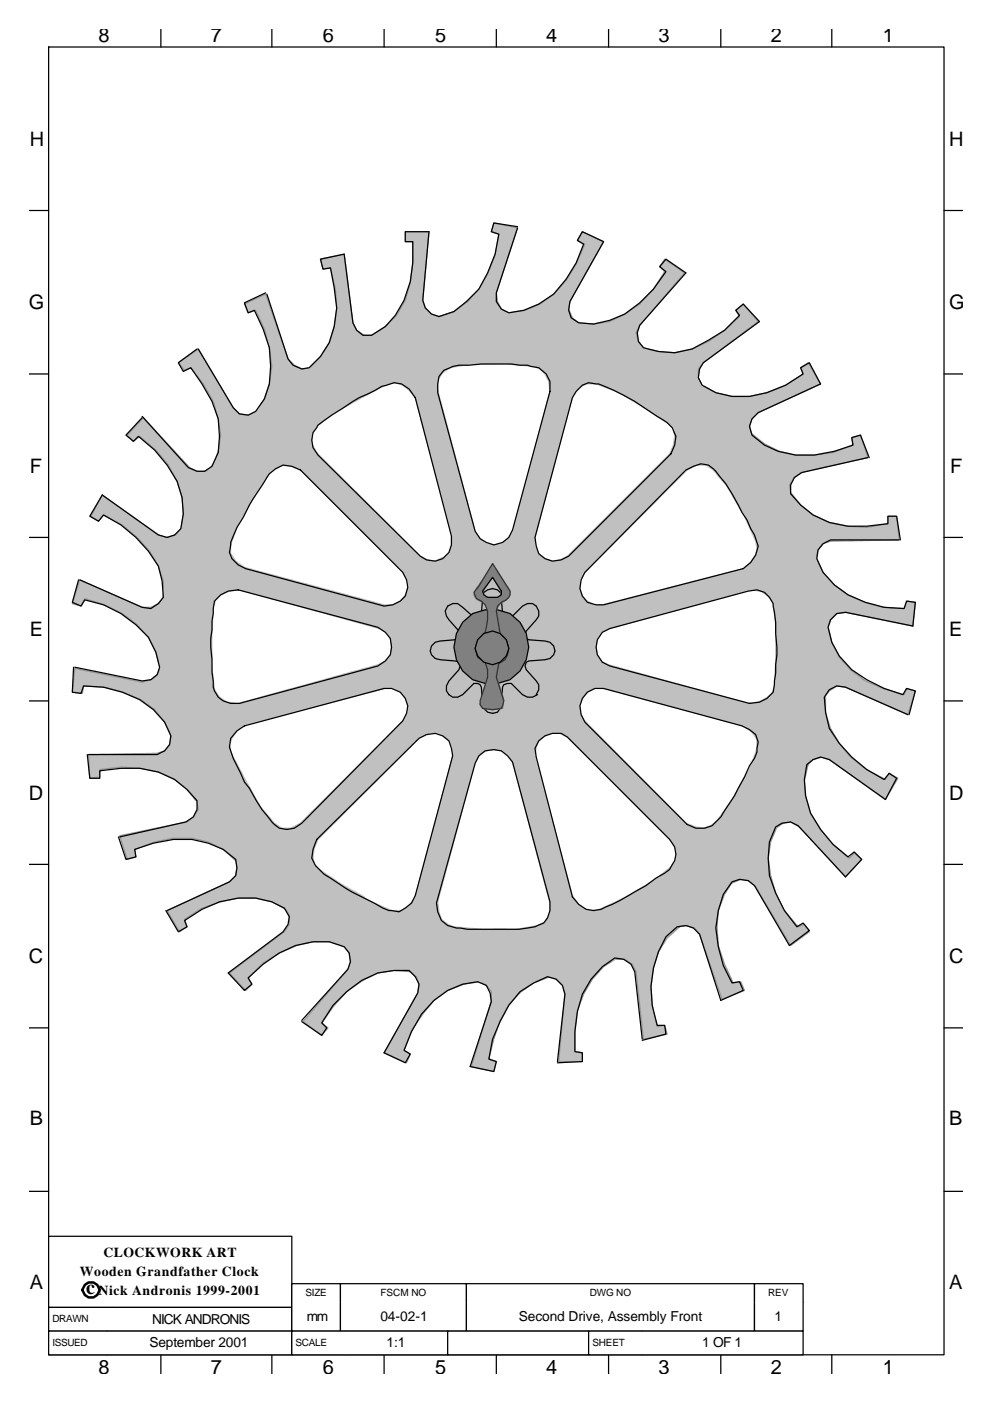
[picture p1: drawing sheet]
<svg xmlns="http://www.w3.org/2000/svg" width="210mm" height="297mm" viewBox="0 0 210 297" stroke-linecap="round" stroke-linejoin="round" font-family="sans-serif">
<g fill="none" stroke="#000" stroke-width=".26">
<path d="M10.3 10h190v277.2h-190zM34.1 6.2v3.8M57.7 6.2v3.8M81.5 6.2v3.8M105.3 6.2v3.8M129.1 6.2v3.8M152.9 6.2v3.8M176.5 6.2v3.8M6.3 44.6h4M200.3 44.6h4M6.3 79.3h4M200.3 79.3h4"/>
<path d="M6.3 113.9h4M200.3 113.9h4M6.3 148.6h4M200.3 148.6h4M6.3 183.3h4M200.3 183.3h4M6.3 217.9h4M200.3 217.9h4M6.3 252.6h4M200.3 252.6h4M34.1 287.2v4.1M57.7 287.2v4.1"/>
<path d="M81.5 287.2v4.1M105.3 287.2v4.1M129.1 287.2v4.1M152.9 287.2v4.1M176.5 287.2v4.1"/>
</g>
<path d="M10.3 262.1h51.6v15.1h-51.6z" fill-rule="evenodd" fill="#fff" stroke="#000" stroke-width=".26"/>
<path d="M61.9 272.2h10.3v3.9h-10.3z" fill-rule="evenodd" fill="#fff"/>
<path d="M61.9 276.1v-3.9h10.3v3.9" fill="none" stroke="#000" stroke-width=".26"/>
<path d="M72.2 272.2h26.8v3.9h-26.8z" fill-rule="evenodd" fill="#fff"/>
<path d="M72.2 276.1v-3.9h26.8v3.9" fill="none" stroke="#000" stroke-width=".26"/>
<path d="M99 272.2h61.1v3.9h-61.1z" fill-rule="evenodd" fill="#fff"/>
<path d="M99 276.1v-3.9h61.1v3.9" fill="none" stroke="#000" stroke-width=".26"/>
<path d="M160.1 272.2h10.3v3.9h-10.3z" fill-rule="evenodd" fill="#fff"/>
<path d="M160.1 276.1v-3.9h10.3v3.9" fill="none" stroke="#000" stroke-width=".26"/>
<path d="M10.3 277.2h13.5v5h-13.5z" fill-rule="evenodd" fill="#fff"/>
<path d="M23.8 277.2h-13.5v5h13.5" fill="none" stroke="#000" stroke-width=".26"/>
<path d="M23.8 277.2h38.1v5h-38.1z" fill-rule="evenodd" fill="#fff"/>
<path d="M23.8 277.2h38.1v5h-38.1" fill="none" stroke="#000" stroke-width=".26"/>
<path d="M61.9 276.1h10.3v6.1h-10.3z" fill-rule="evenodd" fill="#fff"/>
<path d="M61.9 276.1v6.1h10.3v-6.1" fill="none" stroke="#000" stroke-width=".26"/>
<path d="M72.2 276.1h26.8v6.1h-26.8z" fill-rule="evenodd" fill="#fff"/>
<path d="M72.2 276.1v6.1h26.8v-6.1" fill="none" stroke="#000" stroke-width=".26"/>
<path d="M99 276.1h61.1v6.1h-61.1z" fill-rule="evenodd" fill="#fff"/>
<path d="M99 276.1v6.1h61.1v-6.1" fill="none" stroke="#000" stroke-width=".26"/>
<path d="M160.1 276.1h10.3v6.1h-10.3z" fill-rule="evenodd" fill="#fff"/>
<path d="M160.1 276.1v6.1h10.3v-6.1" fill="none" stroke="#000" stroke-width=".26"/>
<path d="M10.3 282.2h12.5v5h-12.5z" fill-rule="evenodd" fill="#fff"/>
<path d="M22.8 282.2h-12.5v5h12.5" fill="none" stroke="#000" stroke-width=".26"/>
<path d="M22.8 282.2h39.1v5h-39.1z" fill-rule="evenodd" fill="#fff"/>
<path d="M22.8 282.2h39.1v5h-39.1" fill="none" stroke="#000" stroke-width=".26"/>
<path d="M61.9 282.2h11.4v5h-11.4z" fill-rule="evenodd" fill="#fff"/>
<path d="M73.3 282.2h-11.4v5h11.4" fill="none" stroke="#000" stroke-width=".26"/>
<path d="M73.3 282.2h21.7v5h-21.7z" fill-rule="evenodd" fill="#fff"/>
<path d="M73.3 282.2h21.7v5h-21.7" fill="none" stroke="#000" stroke-width=".26"/>
<path d="M95 282.2h29.9v5h-29.9z" fill-rule="evenodd" fill="#fff" stroke="#000" stroke-width=".26"/>
<path d="M124.9 282.2h11.4v5h-11.4z" fill-rule="evenodd" fill="#fff"/>
<path d="M136.3 282.2h-11.4v5h11.4" fill="none" stroke="#000" stroke-width=".26"/>
<path d="M136.3 282.2h34.1v5h-34.1z" fill-rule="evenodd" fill="#fff"/>
<path d="M136.3 282.2h34.1v5h-34.1" fill="none" stroke="#000" stroke-width=".26"/>
<g fill="#c0c0c0" stroke="#969696" stroke-width=".26">
<path d="M51.9 64.5l4.5-2.1 4.7 13.7 1.3 1.3 1.6 .8 1.9-.2v1l-1.1 1.6a34.1 34.1 0 0 1-10.6 6.9 16.3 16.3 0 0 0 2.9-13.8l-1-3.9-1.9-4-1.5 .5z" fill-rule="evenodd"/>
<path d="M37.8 76.9l4.3-2.9 7.4 12.4 1.3 1.4 1.9 .2 1.8-.8v1.3l-.5 1.6a35.6 35.6 0 0 1-9 9l1.3-3.4 .5-3.4-.5-3.5-1.1-3.7-2.1-3.7-2.6-3.4-1.3 .5z" fill-rule="evenodd"/>
<path d="M30.4 88.5l9.8 10.6 1.6 .8h1.9l1.5-1 .3 1-.3 1.9-.8 2.1-1.5 2.6-4.5 5.9a16.5 16.5 0 0 0-2.7-13.8l-2.6-3.2-3.5-2.9-1.3 1.1-1.3-1.3z" fill-rule="evenodd"/>
<path d="M21.7 105l11.9 8.4 1.9 .5 1.8-.5 1.1-1.3 .8 1.1-.3 4.2-2.4 6.1-1.8 3.1v-3.4l-1.1-3.2a23.4 23.4 0 0 0-11.6-10.8l-1.1 1.3-1.6-1.1z" fill-rule="evenodd"/>
<path d="M16.9 122.9l13.3 5.9h1.8l1.6-.8 1.1-1.4 .8 .8 .5 1.6a29.5 29.5 0 0 1-2.1 12.5 15.1 15.1 0 0 0-8-11.4l-3.7-1.9-4.2-1.3-.8 1.6-1.9-.5z" fill-rule="evenodd"/>
<path d="M15.9 141.7l14.3 2.9 1.8-.5 1.3-1 .8-1.6 .8 .5 .8 1.6 .8 2.4 .3 2.9v3.7l-.3 3.7a14.8 14.8 0 0 0-10.3-9.5l-4-1.1-4.5-.3-.2 1.6-2.2-.2z" fill-rule="evenodd"/>
<path d="M18.8 160l14.5-.3 1.6-.5 1.1-1.3 .2-1.9 1.1 .3 1.3 1.3 1.1 2.4 1.6 6.3 .5 3.7-2.1-2.6-2.9-2.4a24.3 24.3 0 0 0-15.6-1.8v1.5l-2.2 .3z" fill-rule="evenodd"/>
<path d="M35.5 193.1l13.2-6.1 1.3-1.4 .3-1.8-.3-1.6 1.1-.3 1.6 .8a31.1 31.1 0 0 1 7.9 10.1 15.4 15.4 0 0 0-13.8-1.6l-3.9 1.3-3.7 2.4 .5 1.6-1.6 1.1z" fill-rule="evenodd"/>
<path d="M25.4 177.2l14.3-2.9 1.3-1.1 1.1-1.6-.3-1.8h1.1l1.5 1.3 3 4.5 2.6 6.9a14.9 14.9 0 0 0-13.2-4.8l-4 .8-4.2 1.6 .2 1.6-1.8 .5z" fill-rule="evenodd"/>
<path d="M60.6 192.5l1-.2 1.6 .2 2.4 1.4 2.4 1.8 5.3 5-3.5-1a20.7 20.7 0 0 0-17.1 7.6l.7 1.4-1.3 1.3-3.4-3.7 11.6-8.7 1.1-1.6v-1.9z" fill-rule="evenodd"/>
<path d="M73 200.7l1.1-.5h1.6l2.4 .5 2.9 1.4 6 3.9-3.4-.2-3.4 .5-3.2 1.6-3.2 2.1-2.9 3.2-2.6 3.7 1.3 1-1.3 1.6-4-2.9 9.5-11.1 .5-1.6-.2-1.8z" fill-rule="evenodd"/>
<path d="M86.8 205.8l1-.8 1.6-.3 2.4 .3 3.2 .5 6.9 2.6a14.7 14.7 0 0 0-12.2 6.9l-2.4 3.5-1.6 4.2 1.3 .8-.7 1.8-4.8-2.1 7.1-12.7 .3-1.8-.5-1.6z" fill-rule="evenodd"/>
<path d="M101.6 207.9l.8-.8 4-1.1 6.6 .6 3.7 .5a16.1 16.1 0 0 0-10.6 9.2l-1.3 4-1.1 4.2 1.6 .6-.5 2.1-4.8-1.1 4.2-14v-1.8l-1-1.4z" fill-rule="evenodd"/>
<path d="M116.9 206l1.4-.8 5.3-1.6 7.4-.5-2.9 1.9a19.4 19.4 0 0 0-6.1 13.5v4.5l1.6 .2v1.9h-5.1l1.4-14.3-.6-1.9-1.3-1.3-1.6-.5z" fill-rule="evenodd"/>
<path d="M131 202.1a23.1 23.1 0 0 1 9.5-4.8l3.7-.8-2.6 2.4-1.9 2.9a22 22 0 0 0-.3 15.9l1.6-.3 .6 1.9-5.1 1-1.6-14.3-.8-1.6-1.5-1h-1.9z" fill-rule="evenodd"/>
<path d="M144.7 193.9l1.9-1.9 5.5-3.4 3.5-1.9-1.9 2.9-1.3 3.5-.3 3.4 .3 4 1.3 3.9 1.9 4 1.6-.3 .8 1.9-4.8 1.8-4.8-13.7-1-1.3-1.6-.6-1.9 .3v-1.3z" fill-rule="evenodd"/>
<path d="M159.3 180.1l5.5-4.8-1.3 3.2-.5 3.4a21.6 21.6 0 0 0 6.3 14.6l1.4-.5 1 1.6-4 2.9-7.4-12.5-1.6-1.3-1.5-.3-1.9 .8-.3-1.3 .8-1.6 1.4-1.8z" fill-rule="evenodd"/>
<path d="M175.2 147.8v3.5a20.6 20.6 0 0 0 12.7 14l.7-1.3 1.9 1-2.6 4.5-12-8.5-1.5-.5-1.9 .5-1.3 1.4-.5-1.1-.3-1.6a34.8 34.8 0 0 1 4.8-11.9z" fill-rule="evenodd"/>
<path d="M171.4 162.1l-.7 3.4 .2 3.5 1.1 3.4 2.1 3.5 2.6 3.1 3.5 2.9 1-1 1.6 1.3-3.4 3.7-9.8-10.6-1.9-1-1.5 .2-1.6 1.1-.6-1.3 .3-1.6a32.8 32.8 0 0 1 7.1-10.6z" fill-rule="evenodd"/>
<path d="M175.7 132.7l.8 3.5a16.8 16.8 0 0 0 10.8 9.8l4.5 1.3 .6-1.3 1.8 .5-1.6 5-13.2-5.8-1.9-.3-1.6 1.1-1 1.3-.8-.8-.5-1.6v-2.3l.2-3.2z" fill-rule="evenodd"/>
<path d="M173 118.2a16.3 16.3 0 0 0 10.4 9.5l3.9 1.1 4.5 .2 .6-1.6 1.8 .3-.5 5-14.3-2.9-1.9 .3-1.3 1.3-.5 1.6-1.1-.5-.8-1.6a42.9 42.9 0 0 1-.8-12.7z" fill-rule="evenodd"/>
<path d="M167.7 104.4a15.5 15.5 0 0 0 12 7.2l4.2 .2 4.5-.8v-1.6h1.8l.6 5.1-14.6 .2-1.6 .6-1 1.3-.6 1.8-1-.2-1.1-1.3-1-2.4-1.6-6.4z" fill-rule="evenodd"/>
<path d="M159.5 92a15.7 15.7 0 0 0 13.3 4.5l3.9-.5 4.3-1.6-.3-1.6 1.9-.5 1.5 4.7-14.2 3.2-1.4 1-1 1.6 .2 1.9-1.3-.3-1.3-1-2.9-4.5z" fill-rule="evenodd"/>
<path d="M149 81.7a15.4 15.4 0 0 0 13.7 1.6l4-1.6 3.7-2.4-.5-1.3 1.5-1.1 2.7 4.5-13.2 6.1-1.4 1.3-.5 1.6 .5 1.9h-1l-1.6-.8a26.3 26.3 0 0 1-7.9-9.8z" fill-rule="evenodd"/>
<path d="M136.3 73.7l3.4 .8 3.4 .3 3.7-.8 3.5-1.6 3.4-2.4 3.2-2.9-.8-1.3 1.6-1.3 3.2 3.7-11.7 8.7-1 1.3v1.9l.8 1.6-1.1 .5a20.1 20.1 0 0 1-9-5.8z" fill-rule="evenodd"/>
<path d="M122.5 68.4l3.4 .3 3.5-.5a20.8 20.8 0 0 0 11.6-10.6l-1-1.1 1-1.6 4.3 3-9.6 11.1-.8 1.6 .6 1.8 1 1.3-1 .6h-1.9l-5-1.9-3.2-1.8z" fill-rule="evenodd"/>
<path d="M123.6 49.1l4.5 2.1-7.2 12.7-.3 1.6 .8 1.9 1.4 1-.8 .8-1.9 .3-2.4-.3-3.1-.5-6.7-2.4a15.7 15.7 0 0 0 12.2-6.9l2.1-3.4 1.9-4.2-1.6-.8z" fill-rule="evenodd"/>
<path d="M86 49.1h5l-1.3 14.6 .5 1.6 1.3 1.3 1.6 .5-.2 1.1-1.6 1a36.9 36.9 0 0 1-12.5 1.9 14.5 14.5 0 0 0 8.2-11.1l.6-4.3v-4.5h-1.6z" fill-rule="evenodd"/>
<path d="M104.8 47.3l5 1-4.5 13.8 .3 1.8 .8 1.6 1.5 .8-.5 1.1-1.6 .5a32.9 32.9 0 0 1-12.7-.8l3.2-1 2.9-2.2a22.7 22.7 0 0 0 6.6-14.2l-1.6-.6z" fill-rule="evenodd"/>
<path d="M68 54.9l5-1 1.9 14.5 .8 1.6 1.6 1.1h1.5l-.2 1.3-1.1 1.1a29 29 0 0 1-11.9 4.5l2.4-2.4 1.8-2.9a22 22 0 0 0 .3-15.9l-1.6 .3z" fill-rule="evenodd"/>
</g>
<g fill="#c0c0c0" stroke="#c0c0c0" stroke-width=".26">
<path d="M55.6 85.9l6.3-5.3 7.4-5 5.6 9.5-4 2.4-3.7 2.9-1.1 1.6v2.1l1.1 1.9 22 21.9 1.6 .8 1.5 .3 1.6-.8 10.9 18.8-18.8-10.9 .5-1.6v-1.3l-.8-1.6-21.9-21.9-1.9-.8-1.8-.3-1.4 .5-1.3 .8-3.2 4.8-2.6 4.7-10.6-3.7 4-7.1 4.7-6.6z" fill-rule="evenodd"/>
<path d="M43.4 101.5l9.5 5.6-2.4 3.9-1.6 4.5v1.9l1.1 1.6 1.9 1.3 29.6 7.9h1.8l1.6-.8 1.1-1.3 18.8 10.9h-21.7l-.3-1.6-.8-1.3-1.6-.8-29.6-8.2-2.1 .2-1.9 .8-1 1.1-.6 1.6-.2 5.5v5.6l-11.1 1.8a70.2 70.2 0 0 1 9.5-40.2z" fill-rule="evenodd"/>
<path d="M33.9 137h10.8l.3 4.7 .5 4.5 1.1 1.6 1.6 1.1 2.3 .2 29.7-8.2 1.6-.8 1-1.3 .3-1.8h21.7l-18.8 10.8-1.1-1-1.3-.8h-1.8l-29.9 7.6-1.6 1.4-1.1 1.5-.5 1.4 .2 1.6 5.3 9.7-8.4 7.5a71.5 71.5 0 0 1-11.9-39.7z" fill-rule="evenodd"/>
<path d="M43.4 172.4l9.5-5.3 2.4 4 2.9 3.4 1.6 1.1h1.8l2.2-1.1 21.7-21.7 1-1.8v-1.6l-.5-1.6 18.8-10.8-10.9 18.8-1.6-.6-1.5 .3-1.6 .8-21.7 21.7-.8 1.8-.3 1.9 .3 1.6 1 1 4.8 3.2 4.8 2.6-4 10.6-6.9-3.9-6.6-4.8-6.1-5.8-5.5-6.4z" fill-rule="evenodd"/>
<path d="M104.8 137.2v21.7l-1.6 .3-1.3 .8-1.1 1.6-7.9 29.6 .2 2.1 .6 1.6 1.3 1.1 1.3 .5 5.8 .5h5.3l2.1 10.9-8.2 .2-7.9-1-8.2-1.9-7.9-2.9-8-3.7 5.6-9.5 3.9 2.1 4.3 1.9h2.1l1.6-1.1 1.3-1.9 7.9-29.9v-1.8l-.8-1.3-1.3-1.1z" fill-rule="evenodd"/>
<path d="M104.8 137.2l10.8 18.8-1.3 1.1-.5 1.3-.3 1.8 7.9 29.7 1.4 1.8 1.3 1.1 1.6 .3 1.6-.3 5-2.4 4.8-2.6 7.1 8.4-6.9 4-7.4 3.4-7.9 2.4-8.5 1.3-8.7 .8v-11.1h4.7l4.5-.8 1.6-.8 1.1-1.8v-2.1l-8-29.9-1-1.6-1.3-.8-1.6-.3z" fill-rule="evenodd"/>
<path d="M104.8 137.2l18.8 10.9-.6 1.3v1.6l.8 1.6 21.7 21.9 2.1 .8 1.6 .3 1.6-.5 1.3-1.1 3.2-4.5 2.7-4.8 10.5 3.8a69.1 69.1 0 0 1-21.1 25.1l-7.2 5-5.5-9.5 3.9-2.4 3.7-2.9 1.1-1.6v-2.1l-1.1-1.9-21.9-21.9-1.6-.8-1.6-.3-1.6 .8z" fill-rule="evenodd"/>
<path d="M104.8 137.2h21.7l.2 1.6 .8 1.3 1.6 .8 29.6 8.2 2.2-.2 1.6-.8 1.3-1.1 .5-1.6 .3-5.5v-5.6l11.1-1.8v7.9l-.8 8.2-2.1 8.2-2.7 7.9-3.9 8-9.6-5.6 2.4-3.9 1.6-4.5v-1.9l-1.1-1.6-1.8-1.3-29.6-7.9h-1.9l-1.6 .8-1 1.3z" fill-rule="evenodd"/>
<path d="M104.8 137.2l18.8-10.8 1 1 1.3 .8h1.9l29.9-7.6 1.6-1.4 1-1.5 .3-1.4-.3-1.6-2.3-5.3-2.7-4.4 8.5-7.5 3.9 7.2 3.5 7.4 2.4 7.9 1.6 8.5 .5 8.7h-10.9l-.2-4.7-.6-4.5-1-1.6-1.6-1.1-2.4-.2-29.6 8.2-1.6 .8-1.1 1.3-.2 1.8z" fill-rule="evenodd"/>
<path d="M136 73.5l7.1 3.9 6.7 4.8 6 5.8 5.6 6.4 4.8 7.1-9.6 5.6-2.3-4-3-3.4-1.5-1.1h-1.9l-2.1 1.1-21.7 21.7-1.1 1.5v1.9l.6 1.6-18.8 10.8 10.8-18.8 1.6 .6 1.6-.3 1.6-.8 21.7-21.7 .8-1.8 .2-1.9-.2-1.6-1.1-1-4.7-3.2-4.8-2.9z" fill-rule="evenodd"/>
<path d="M100 66.3a69.5 69.5 0 0 1 32.3 5.6l7.9 3.7-5.5 9.5-4-2.1-4.2-1.6h-2.1l-1.6 .8-1.4 1.8-7.9 29.9v1.9l.8 1.6 1.3 1-10.8 18.8v-21.7l1.6-.2 1.3-1.1 1-1.3 8-29.9a4.9 4.9 0 0 0-3.5-5.3l-5.8-.5h-5.3z" fill-rule="evenodd"/>
<path d="M65.4 78.2l6.8-4.2a80.4 80.4 0 0 1 32.6-7.9v11.1h-4.8l-4.5 .8-1.6 1-1 1.6v2.1l7.9 29.9 1.1 1.6 1.3 1.1 1.6 .2v21.7l-10.9-18.8 1.3-1 .6-1.6 .2-1.6-7.9-29.9-1.3-1.6-1.3-1-1.6-.6-1.6 .3-9.8 5.3z" fill-rule="evenodd"/>
</g>
<g fill="none" stroke="#000" stroke-width=".26">
<path d="M109.8 48.3l-4.5 13.8v1.8l1.1 1.6 1.5 .8a16.1 16.1 0 0 0 12.2-7.1l2.1-3.5 1.6-3.9-1.3-.8 1.1-1.9 4.5 2.1-7.2 12.7-.3 1.9 .6 1.6 1.6 1 3.1 .3 3.5-.8 3.2-1.3 3.1-2.4 2.9-2.9 2.7-3.7-1.3-1.1 1.3-1.6 4.2 3-9.8 11.1-.5 1.6 .3 1.8 1 1.3 3.2 .8 3.4 .3 3.7-.8 3.5-1.9 3.4-2.1 3.2-3.1-.8-1.1 1.6-1.3 3.4 3.7-11.9 8.7-.8 1.3-.2 1.9 .8 1.6a15.4 15.4 0 0 0 13.7 1.6l4-1.6 3.7-2.4-.5-1.3 1.8-1.1 2.4 4.5-13.2 6.1-1.4 1.3-.5 1.6 .5 1.9a15.9 15.9 0 0 0 13.3 4.2l4.2-.8 4-1.3-.3-1.6 1.9-.5 1.8 4.7M109.8 48.1l-5-.8-.6 1.8 1.6 .6-.8 4.2-1.5 4-1.9 3.4-2.6 2.6-2.7 2.2-3.2 1-1.6-.5-1.3-1.3-.5-1.6 1.3-14.6h-5v2.1h1.6v4.5a19.3 19.3 0 0 1-5.8 13.5l-3 1.9h-1.8l-1.3-1.1-.8-1.6-1.9-14.5-5 1 .5 2.2 1.6-.3 .8 4.2 .5 4.3-.5 3.9-1.1 3.5-1.8 2.9-2.4 2.4-1.6 .2-1.8-.8-1.1-1.3-4.5-13.7M41.8 74l-4 2.9 1.1 1.9 1.6-.8 2.4 3.4 2.1 3.7 1.3 3.7 .3 3.7-.3 3.5-1.3 2.9-1.6 1h-1.6l-1.8-.8-9.8-10.8M56.4 62.1l-4.5 2.1 .8 2.1 1.3-.5 1.8 4 1.3 3.9 .3 4-.3 3.7-1 3.2-1.9 2.6-1.5 .8-1.9-.2-1.3-1.4-7.4-12.4M94.2 78.5a8.4 8.4 0 0 1 5.3-1.1l2.6-.2h6.4l1.8 .2h1.6l.8 .3a4.2 4.2 0 0 1 4 5.3l-8 29.4-.8 1.5-1.3 1.1-1.8 .5-1.6-.5-1.3-.8-1.1-1.6-7.9-29.3v-1.9l.2-1.6zM30.2 88.5l-3.5 3.8 1.6 1.3 1.1-1.1 3.4 2.9 2.7 3.2a15.2 15.2 0 0 1 2.9 13.5l-1.4 1.3-1.5 .5-1.9-.5-11.9-8.4-2.7 4.4 1.9 1.1 1.1-1.3a26.8 26.8 0 0 1 11.6 10.8l.8 3.2 .3 3.4-1.1 1.4-1.6 1-1.8-.2-13.3-5.9M67.5 90.1l2.9-2.1 4.5-2.9 6.1-3.2 2.6-.8 1.6 .3 1.6 1.1 1.3 1.8 7.7 29.4a4.1 4.1 0 0 1-5.3 5l-1.3-.8-21.7-21.4a4.2 4.2 0 0 1-.3-5.8zM122.2 83l1.4-1.3 1.3-.6 2.1 .3a49 49 0 0 1 12.4 6.9 6.7 6.7 0 0 1 4 4.2l-.3 1.9-.8 1.8-21.7 21.7a4.5 4.5 0 0 1-6.3-.5l-.5-1.6-.3-1.9 7.9-29.6zM145.5 99.7l1.6-.8a3.5 3.5 0 0 1 4.8 1 32.4 32.4 0 0 1 5.5 8.8l1.1 1.5 .8 1.9 .8 1.3 .8 2.4-.6 1.9-1 1.5-1.6 1.4-29.6 7.6h-1.6l-1.9-.5a4.5 4.5 0 0 1-.5-6.3zM184.1 97l-14 3.2-1.6 1-.8 1.6v1.9a16.2 16.2 0 0 0 12.2 6.9h4l4.5-.6v-1.6h1.8l.8 5.1M57.1 100.5l1.4-1.1 1.6-.8 1.8 .3 1.9 .8 21.7 21.7a4.2 4.2 0 0 1-2.2 6.8l-1.8 .3-29.4-7.9-1.6-.8-1.3-1.4-.5-1.3 .2-2.1 1.4-3.2 1.3-2.1a58.4 58.4 0 0 1 5-8.5zM190.8 114.5h-14.6l-1.6 .8-1 1.3-.3 1.8 1.3 3 2.4 2.6 2.9 2.1 3.7 1.6 4 1.1 4.2 .2 .6-1.6 1.8 .3-.5 5-14.3-2.9-1.9 .3-1.3 1.3-.5 1.6a14.8 14.8 0 0 0 8.2 11.1l3.7 1.9 4 1.3 .8-1.3 1.8 .5-1.3 5"/>
<path d="M16.7 122.9l-1.4 4.8 1.9 .8 .8-1.3a22.8 22.8 0 0 1 13.5 7.9l1.6 3.2 .8 3.2-.6 1.6-1.3 1-1.8 .3-14.3-2.9M45.5 127.4l1.3-1.3 1.6-.8 2.1-.2 29.7 7.9 1.6 1.1a4.2 4.2 0 0 1 0 6l-1.6 1.1-29.4 7.9a4.6 4.6 0 0 1-5.6-3.4l-.5-10.3zM127.8 134.1l1.6-.8 29.3-8 1.9-.2 1.6 .5 1 1 .8 1.4 .6 3.9v2.4l.2 2.9-.5 8-.3 1.6-1.3 1.3-1.6 .8-2.1 .2-29.6-7.9a4.2 4.2 0 0 1-1.6-7.1zM15.6 141.5l-.3 5.3 1.9 .2 .5-1.6 4.3 .3 3.9 1.1 3.7 1.5 2.9 2.2 2.4 2.6 1.3 2.9-.2 1.9-1.1 1.3-1.6 .8h-14.5M18.5 160l.5 5h2.2v-1.6l4.5-.5a17.1 17.1 0 0 1 16.1 6.9v1.8l-.8 1.6-1.6 1.1-14 3.1M50.3 155l1.6-1.1 29.6-7.9a4.2 4.2 0 0 1 4.4 2 4.2 4.2 0 0 1-.4 4.8l-21.5 21.7a4.2 4.2 0 0 1-6.3-.2 30.1 30.1 0 0 1-4.8-7.2l-1-1.3-2.4-5-.8-2.4 .2-1.9zM114.3 157.1l1.3-1.1 1.6-.5h1.9l1.3 .8 21.7 21.7a4.2 4.2 0 0 1 .2 5.8l-.2 .5-1.1 .8-1.8 1.1-2.1 1.6-2.4 1.3a44.1 44.1 0 0 1-7.2 3.7l-1.6 .3-1.5-.3-1.6-1.1-1.4-1.6-7.6-29.6-.3-1.8zM124.6 146.8l1.6-.8h1.9l29.3 7.9 1.6 .8 1.3 1.1 .6 1.5-.3 2.2-.5 1.3-1.1 1.6a74.9 74.9 0 0 1-6.1 10.8l-1.8 1.9-1.6 .5h-1.9l-1.8-.8-21.7-21.7a4.5 4.5 0 0 1 .5-6.3zM192.6 151.5l-13.2-5.8-1.9-.3-1.6 .8-1 1.6 .3 3.2 .7 3.4a26.8 26.8 0 0 0 11.7 10.9l1-1.3 1.6 1-2.3 4.5-12-8.5-1.8-.5-1.6 .5-1.3 1.1a15.9 15.9 0 0 0 2.9 13.8l2.6 3.1 3.2 2.7 1.3-1.1 1.6 1.6-3.4 3.7-10.1-10.8-1.6-.8-1.8 .2-1.3 .8-1.4 3.2-.2 3.4 .2 3.7 1.4 3.8 1.8 3.7 2.7 3.4 1.3-.8 1.3 1.6-4.2 3.2-7.4-12.7-1.4-1.1-1.8-.3-1.6 .6-1.8 2.6-1.1 3.5-.5 3.7 .5 3.9 1.1 4 1.8 3.7 1.6-.3 .8 1.9-4.8 2.1-4.5-14-1.3-1.3-1.6-.6-1.8 .3-2.4 2.1a21.9 21.9 0 0 0-1.9 18.8h1.6l.3 1.9-5 1.3M25.1 177.4l1.6 4.8 2.1-.5-.2-1.6 3.9-1.3a18.8 18.8 0 0 1 14.9 1.3l2.6 2.1 .3 1.9-.3 1.5-1.3 1.4-13.2 6.1M67.2 178l21.7-21.5a4.5 4.5 0 0 1 6.3 .6l.6 1.6 .2 1.5-7.9 29.7-.8 1.6-1.3 1-1.3 .8-2.2-.2-1.3-.6-1.8-1a65.4 65.4 0 0 1-10.6-6.1l-1.9-1.9-.8-1.6 .3-1.8zM101.6 160.2a4.2 4.2 0 0 1 6.1 0l1 1.4 8 29.6v1.9l-.5 1.5-.8 1.1-1.9 .8-3.4 .5h-10.9l-1.6-.2a4.3 4.3 0 0 1-4.7-3.5l-.3-1.8 8.2-29.7z"/>
<path d="M35.2 193.1l2.6 4.5 1.9-1.1-.5-1.3a20.9 20.9 0 0 1 15-4.8l3.5 .8 2.6 1.3 1.1 1.9-.3 1.6-1 1.6-11.7 8.7 3.5 3.7 1.5-1.3-.7-1.4 3.1-2.9a18.5 18.5 0 0 1 14-4.7l3.2 1 1.1 1.4 .2 1.8-.5 1.6-9.8 10.8M64 216.6l4.3 2.9 1-1.6-1-1a22.9 22.9 0 0 1 11.9-10.6l3.4-.5h3.2l1.3 1.3 .8 1.6-.3 1.8-7.1 12.7 4.5 2.1 1-1.8-1.3-.8 1.6-4a17.7 17.7 0 0 1 10.9-10l3.1-.6 1.9 .8 .8 1.6 .2 1.9-4.5 13.7 5.1 1.1 .5-2.1-1.6-.6 .8-4.2 1.6-3.7 1.8-3.4 2.4-2.9 2.9-1.9 3-1.3 1.8 .5 1.3 1.3 .6 1.9-1.6 14.3M136.3 220.3l-1.6-14.3-.8-1.6-1.6-1-1.9-.3a16.3 16.3 0 0 0-7.9 11.4l-.5 4.2v4.3l1.6 .2v1.9l-5.3 .2"/>
</g>
<path d="M102.4 134.1l1.6-.8h1.6l1.6 .8 1.3 1.3a4 4 0 0 1-2.7 5.5 4 4 0 0 1-5-3.7l.5-1.8z" fill-rule="evenodd" fill="#fff" stroke="#000" stroke-width=".26"/>
<path d="M102.4 137.2h.5M103.5 137.2h.5M104.5 137.2h.5M104.8 134.6v.5M104.8 135.6v.6M104.8 136.7v.5M104.8 137.8v.5M104.8 138.8v.5M105.6 137.2h.5M106.6 137.2h.6" fill="none" stroke="#000" stroke-width=".26"/>
<g fill="#c0c0c0" stroke="#c0c0c0" stroke-width=".26">
<path d="M95.2 128.5l.8-.5h.8l.8 .2 3.2 2.7 .5 .2 .6-.2 2.6 7.1-6.9-2.9-.2-1.3-2.7-3.2v-1z" fill-rule="evenodd"/>
<path d="M92.1 136.2l.8-.3 3.9-.3 .6-.2 .2-.6 6.9 3.2-6.9 2.9-1-.8-3.5-.2a2.08 2.08 0 0 1-1.7-1.5 2.08 2.08 0 0 1 .7-2.2z" fill-rule="evenodd"/>
<path d="M97.6 140.7l6.9-2.7-2.6 6.9h-.8l-.8 .3-2.4 2.1a2.05 2.05 0 0 1-2.4 .3 2.05 2.05 0 0 1-1-2.2l.5-.8 2.6-2.9z" fill-rule="evenodd"/>
<path d="M104.5 138l2.9 6.6-.5 .6-.3 .8-.2 3.1-.3 1.1-.5 .8h-2.1l-.8-.8-.3-.8-.3-4-.2-.5-.6-.3z" fill-rule="evenodd"/>
<path d="M104.5 138l6.9 2.7v.8l.3 .5 2.1 2.4a2.08 2.08 0 0 1 .1 2.8 2.08 2.08 0 0 1-2.8 .3l-2.9-2.6-.5-.3-.5 .3z" fill-rule="evenodd"/>
<path d="M104.5 138l6.9-3.2 .3 .6 .7 .2 3.2 .3a1.99 1.99 0 0 1 2.1 1.9 1.99 1.99 0 0 1-1.8 2.1l-4 .2-.5 .3v.5z" fill-rule="evenodd"/>
<path d="M107.2 130.9l.7 .2 3-2.6a2.08 2.08 0 0 1 2.7-.1 2.08 2.08 0 0 1 .4 2.7l-2.6 3.2-.3 .5 .3 .3-6.9 2.9z" fill-rule="evenodd"/>
<path d="M102.7 125.6l.8-.5 1-.3h.8l.8 .8 .3 .8 .5 4.5 .5 .2-2.9 6.9-3.2-6.9 .8-.5 .3-.8v-3.2z" fill-rule="evenodd"/>
</g>
<path d="M101.9 134.8a4.1 4.1 0 0 1 4.3-.4 4.1 4.1 0 0 1 2.3 3.6 4.1 4.1 0 0 1-3.3 3.7 4.1 4.1 0 0 1-4.4-2.1l-.3-1.6 .3-1.8z" fill-rule="evenodd" fill="#fff" stroke="#000" stroke-width=".26"/>
<path d="M113.8 147.3l.5-1.1v-1l-2.6-3.2-.3-.8 .3-.8 .5-.3 3.4-.2a1.99 1.99 0 0 0 2.1-2 1.99 1.99 0 0 0-2.1-2l-3.4-.3-.5-.2-.3-.8 .3-.8 2.1-2.4a2.06 2.06 0 0 0 0-2.9 2.06 2.06 0 0 0-2.9 0l-2.4 2.4-.8 .2-.8-.2-.3-.8-.2-4.2a2.33 2.33 0 0 0-3.7-.3l-.3 1.3-.3 3.2-.2 .8-.6 .2-.8-.2-3.4-2.9h-1.1l-1 .5-.5 1.1 .2 1 2.7 3.2 .2 .8-.2 .8-.8 .2-3.2 .3a1.99 1.99 0 0 0-2.1 2 1.99 1.99 0 0 0 2.1 2l3.2 .2 .8 .3 .2 .8-.2 .8-2.2 2.4a2.06 2.06 0 0 0 .1 2.9 2.06 2.06 0 0 0 2.9 0l2.3-2.4h.8l.6 .3 .2 .5 .3 3.4a1.99 1.99 0 0 0 2 2.2 1.99 1.99 0 0 0 2-2.2l.2-3.4 .3-.5 .8-.3h.8l2.4 2.4 1 .5h1.1l1-.5" fill="none" stroke="#000" stroke-width=".26"/>
<g fill="none" stroke="#333" stroke-width=".26">
<path d="M98.4 139.9l-.5 .2M99 139.6h.5M100.5 139.1l-.5 .2M100.8 139.6l.3 .3h-.3M108.2 136.4l.3 .6 .5-.3M109 135.9l-.5 .3M109.5 136.4h.6M110.1 135.4l-.6 .2M111.1 135.9l-.5 .3M111.1 134.8l-.5 .3M111.4 135.1l.3 .5M97.4 140.4l.2 .5"/>
<path d="M98.2 140.9l-.6 .3M98.7 140.7h.5M100.3 140.1l-.6 .3"/>
</g>
<path d="M98.2 131.9l2.1-1.8 2.6-.8a7.9 7.9 0 0 1 8.3 3.9 7.9 7.9 0 0 1-.9 9.1l-2.1 1.8-2.6 .8a7.9 7.9 0 0 1-8.3-3.9 7.9 7.9 0 0 1 .9-9.1z" fill-rule="evenodd" fill="#808080" stroke="#000" stroke-width=".26"/>
<g fill="#808080" stroke="#808080" stroke-width=".26">
<path d="M104.5 119.5v2.9l-2.1 2.9 .3 1.1 .5 .2 1.3 .3v23.6l-2.1-.3-.5-.8 1.6-6.1v-1.3l-.6-1.3-1.3-1.4-.8-1.8 .5-1.9 1.4-1.3 .8-2.4v-2.6l-.6-1.3-1.6-.8-.8-1.1 .6-1.3 1.8-2.7z" fill-rule="evenodd"/>
<path d="M104.5 119.5l3.4 5.3a1.64 1.64 0 0 1-.5 2.4l-1.3 .8-.8 1.3 .3 2.6 .5 2.4a3.6 3.6 0 0 1 0 6.4l-.5 1-.3 1.6 1.6 5-.3 1.9-2.1 .3v-23.6l1.6-.5 .3-1.1-1.9-2.9z" fill-rule="evenodd"/>
</g>
<path d="M104.5 119.5l3.2 5a1.62 1.62 0 0 1-.3 2.7l-1 .5-.8 .8-.3 1.1 .8 4.7a3.8 3.8 0 0 1 1.1 5.6l-1.4 .8-.5 2.9 1.6 5-.3 1.1-.2 .5-1.9 .3-2.1-.3-.5-.8v-.8l1.6-5v-1.6l-.6-1.6-1.6-1.1-.5-1.8 .5-1.6 1.6-1.8 .6-2.7a3.6 3.6 0 0 0-2.4-4.5l-.6-1.3 1.1-1.3z" fill="none" stroke="#333" stroke-width=".26"/>
<circle cx="104.3" cy="137.4" r="3.5" fill="#808080" stroke="#000" stroke-width=".26"/>
<path d="M104.5 122.4l1.9 2.9v.8l-.8 .5h-2.1l-.8-.5-.3-.8z" fill="none" stroke="#000" stroke-width=".26"/>
<path d="M18 272.4l.8-.5h1l.8 .5 .6 1.1-.6 1-.8 .6h-1l-.8-.6-.5-1z" fill="none" stroke="#000" stroke-width=".53"/>
<g font-size="4.2">
<text x="20.9" y="8.9">8</text>
<text x="44.7" y="8.9">7</text>
<text x="68.5" y="8.9">6</text>
<text x="92.3" y="8.9">5</text>
<text x="115.9" y="8.9">4</text>
<text x="139.7" y="8.9">3</text>
<text x="163.5" y="8.9">2</text>
<text x="187.3" y="8.9">1</text>
<text x="6.3" y="30.9">H</text>
<text x="201.3" y="30.9">H</text>
<text x="6.1" y="65.5">G</text>
<text x="201.3" y="65.5">G</text>
<text x="6.3" y="100.2">F</text>
<text x="201.6" y="100.2">F</text>
<text x="6.3" y="134.8">E</text>
<text x="201.3" y="134.8">E</text>
<text x="6.1" y="169.5">D</text>
<text x="201.3" y="169.5">D</text>
<text x="6.1" y="204.2">C</text>
<text x="201.3" y="204.2">C</text>
<text x="6.3" y="238.6">B</text>
<text x="201.3" y="238.6">B</text>
<text x="6.3" y="273.2">A</text>
<text x="18.3" y="274.3">c</text>
<text x="201.3" y="273.2">A</text>
<text x="20.9" y="291.2">8</text>
<text x="44.7" y="291.2">7</text>
<text x="68.5" y="291.2">6</text>
<text x="92.3" y="291.2">5</text>
<text x="115.9" y="291.2">4</text>
<text x="139.7" y="291.2">3</text>
<text x="163.5" y="291.2">2</text>
<text x="187.3" y="291.2">1</text>
</g>
<g font-size="2.9">
<text x="22" y="266.6">CLOCKWORK ART</text>
<text x="16.9" y="270.6">Wooden Grandfather Clock</text>
<text x="20.9" y="274.5">Nick Andronis 1999-2001</text>
<text x="32.3" y="280.6">NICK ANDRONIS</text>
<text x="65.1" y="280.1">mm</text>
<text x="80.7" y="280.1">04-02-1</text>
<text x="110.1" y="280.1">Second Drive, Assembly Front</text>
<text x="164.3" y="280.1">1</text>
<text x="31.7" y="285.7">September 2001</text>
<text x="82" y="285.7">1:1</text>
<text x="149" y="285.7">1 OF 1</text>
</g>
<g font-size="2.1">
<text x="64.8" y="274.8">SIZE</text>
<text x="80.7" y="274.8">FSCM NO</text>
<text x="125.1" y="274.8">DWG NO</text>
<text x="163" y="274.8">REV</text>
<text x="11.1" y="280.4">DRAWN</text>
<text x="11.1" y="285.4">ISSUED</text>
<text x="62.7" y="285.4">SCALE</text>
<text x="125.7" y="285.4">SHEET</text>
</g>
</svg>
